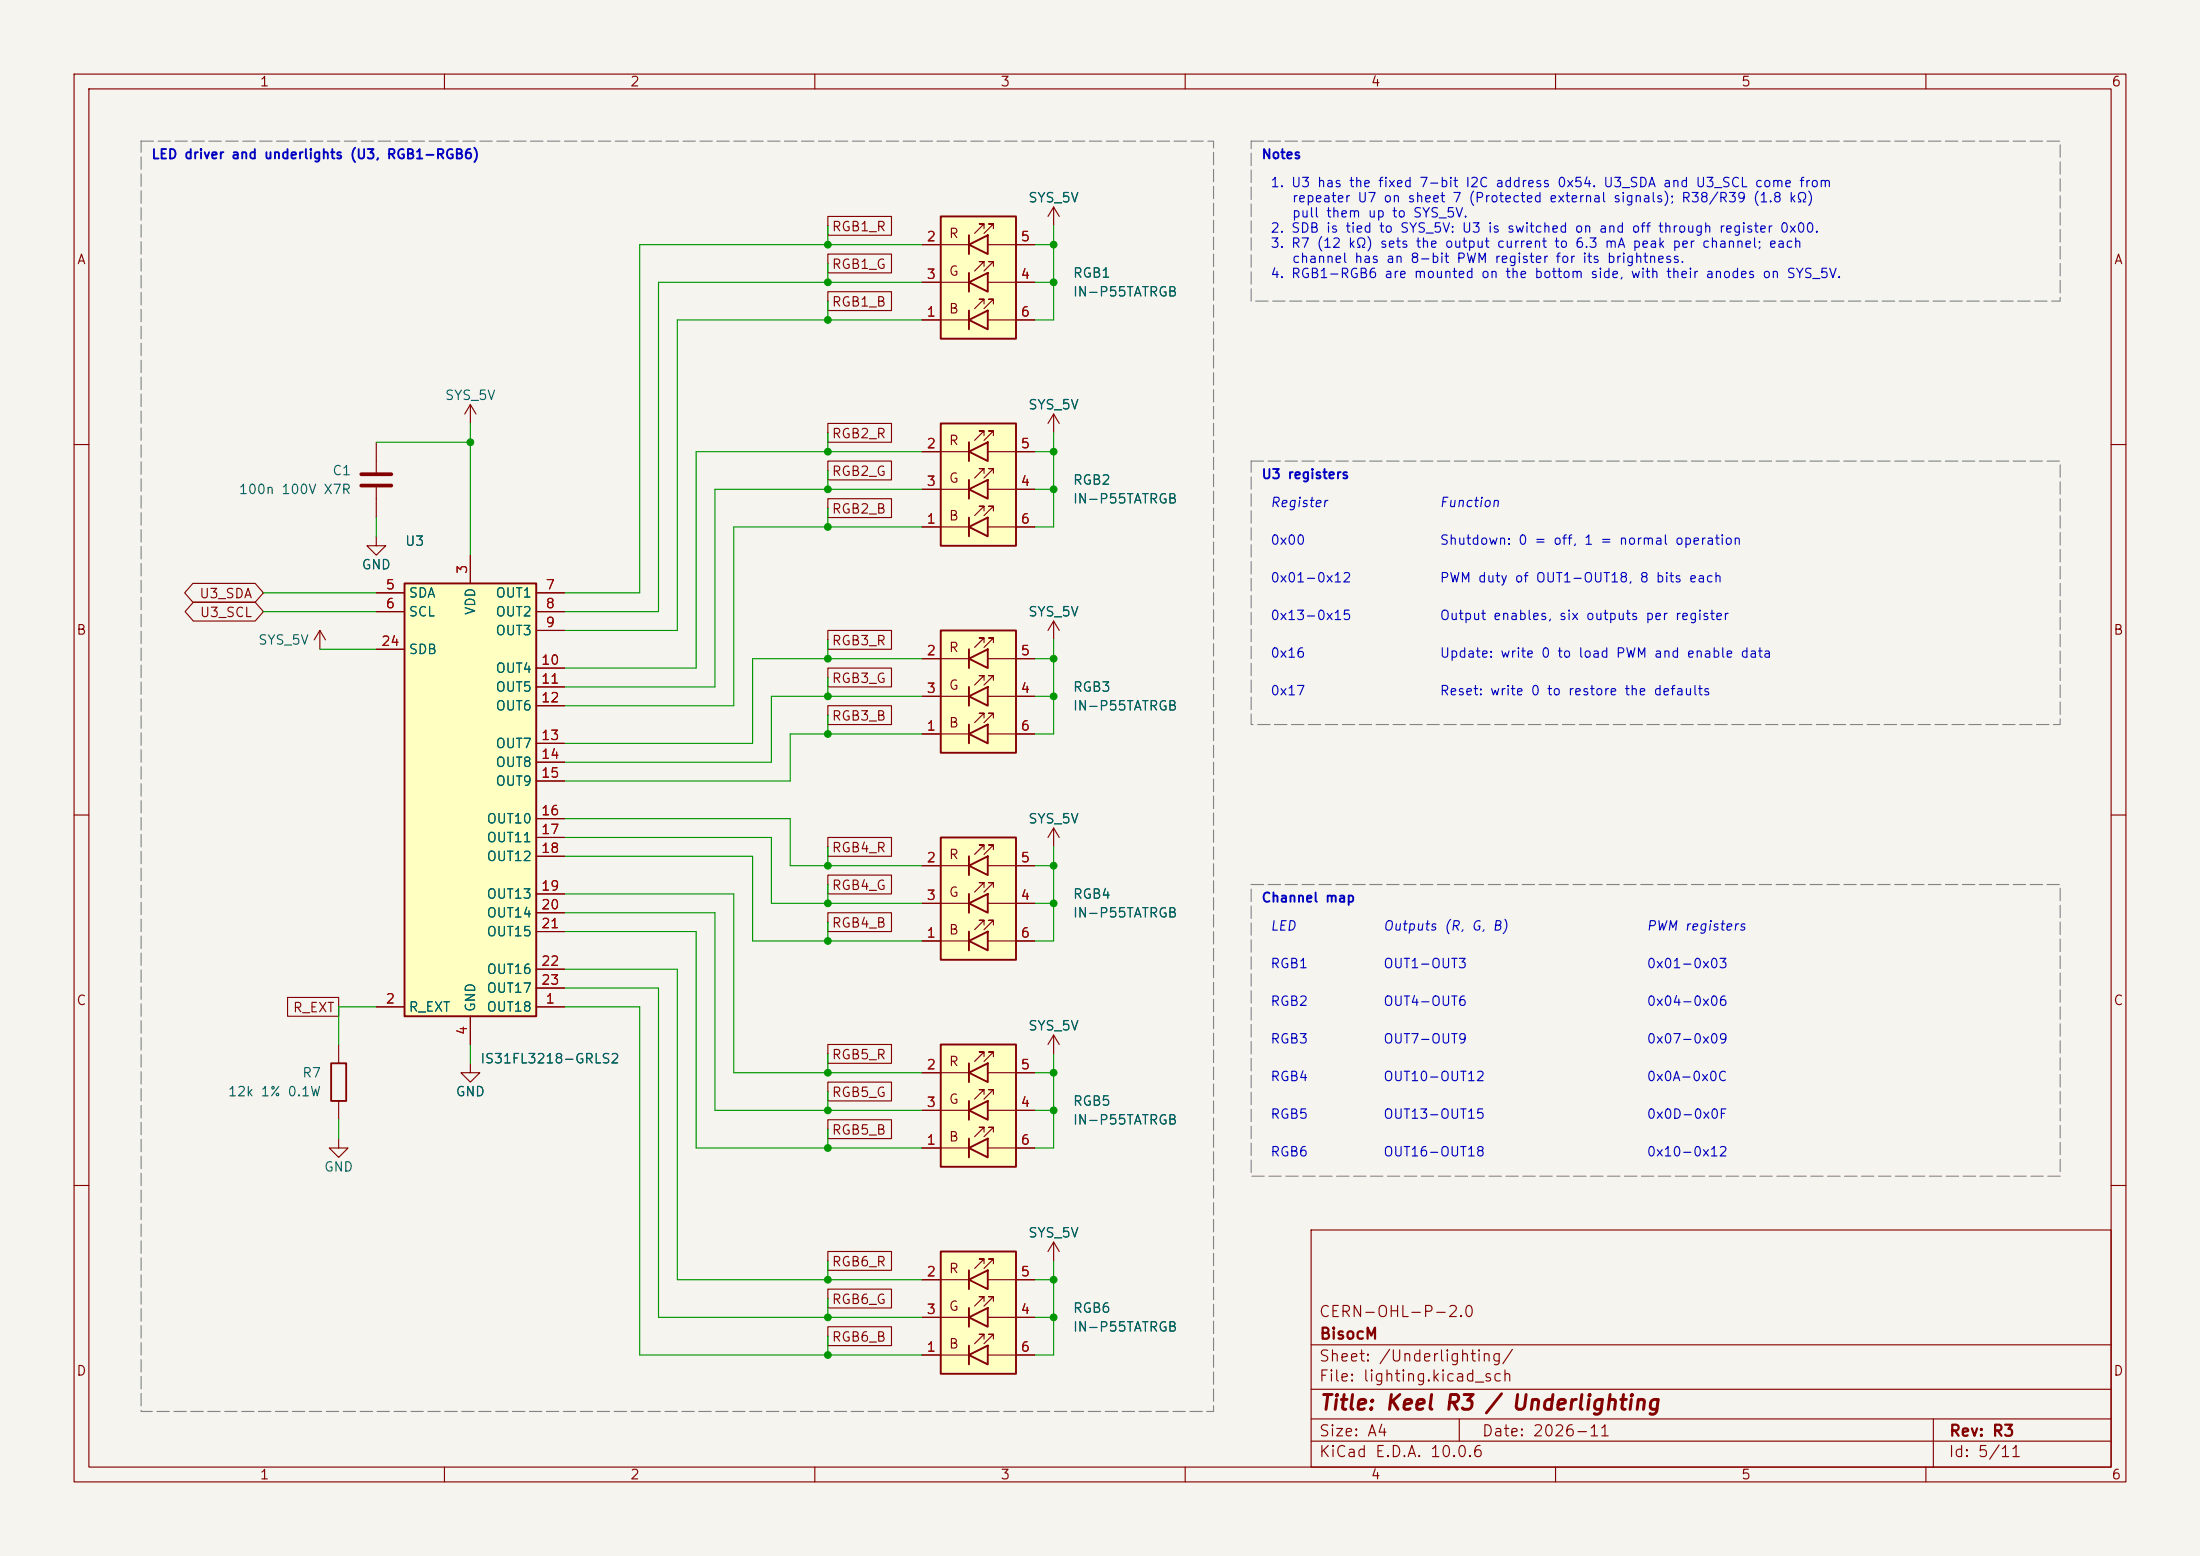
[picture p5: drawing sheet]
<svg xmlns="http://www.w3.org/2000/svg" width="297mm" height="210mm" viewBox="0 0 297 210" stroke-linecap="round" stroke-linejoin="round" font-family="sans-serif">
<path d="M0 0h297v210h-297z" fill="#f5f4ef" stroke="#f5f4ef" stroke-width=".14"/>
<g fill="none" stroke="#840000" stroke-width=".15">
<path d="M10 10h277v190h-277zM12 12h273v186h-273zM60 10v2M110 10v2M160 10v2M210 10v2M260 10v2M10 60h2M285 60h2M10 110h2M285 110h2M10 160h2"/>
<path d="M177 166h108v32h-108zM285 160h2M60 198v2M110 198v2M160 198v2M177 194.5h108M177 191.5h108M177 187.5h108M177 181.5h108M197 191.5v3M210 198v2M260 198v2"/>
<path d="M261 191.5v6.5"/>
</g>
<path d="M127 168.9h10.2v16.5h-10.2z" fill="#ffffc2"/>
<path d="M127 168.9h10.2v16.5h-10.2zM130.8 172.7l2.5-1.2v2.5zM130.8 177.8l2.5-1.3v2.6zM130.8 171.5v2.5M130.8 176.5v2.6M130.8 182.9l2.5-1.3v2.6zM130.8 181.6v2.6" fill="none" stroke="#840000" stroke-width=".25"/>
<g fill="none" stroke="#840000" stroke-width=".15">
<path d="M142.2 55.9v2.5M142.2 55.9l-.7 1.3M142.2 55.9l.8 1.3M43.2 85.1l-.8 1.3M43.2 85.1l.7 1.3M43.2 85.1v2.5M142.2 83.8l-.7 1.3M142.2 83.8l.8 1.3M142.2 83.8v2.6M124.5 172.7h6.3M124.5 177.8h6.3M132.8 170.6v-.7h-.6h.6l-1.2 1.3"/>
<path d="M132.8 175.6v-.6h-.6h.6l-1.2 1.3M133.3 172.7h6.4M133.3 177.8h6.4M134.1 170.6v-.7h-.6h.6l-1.3 1.3M134.1 175.6v-.6h-.6h.6l-1.3 1.3M142.2 167.6v2.6M142.2 167.6l-.7 1.3M142.2 167.6l.8 1.3M124.5 182.9h6.3M132.8 180.7v-.6h-.6h.6l-1.2 1.3M133.3 182.9h6.4M134.1 180.7v-.6h-.6h.6l-1.3 1.3"/>
</g>
<path d="M54.6 78.7h17.8v58.5h-17.8z" fill="#ffffc2"/>
<path d="M54.6 78.7h17.8v58.5h-17.8z" fill="none" stroke="#840000" stroke-width=".25"/>
<g fill="none" stroke="#840000" stroke-width=".15">
<path d="M50.8 59.7v4.3M63.5 54.6v2.6M63.5 54.6l-.8 1.3M63.5 54.6l.8 1.3M50.8 65.5v4.4M63.5 74.9v3.8M50.8 80h3.8M50.8 82.6h3.8M50.8 87.6h3.8M72.4 80h3.8M72.4 82.6h3.8M72.4 85.1h3.8"/>
<path d="M72.4 90.2h3.8M72.4 92.7h3.8M72.4 95.3h3.8M72.4 100.3h3.8M72.4 102.9h3.8M72.4 105.4h3.8M72.4 110.5h3.8M72.4 113h3.8M72.4 115.6h3.8M50.8 135.9h3.8M63.5 137.2v3.8M72.4 135.9h3.8"/>
<path d="M72.4 120.7h3.8M72.4 123.2h3.8M72.4 125.7h3.8M72.4 130.8h3.8M72.4 133.4h3.8"/>
</g>
<path d="M48.8 64h4M48.8 65.5h4" fill="none" stroke="#840000" stroke-width=".51"/>
<path d="M127 141h10.2v16.5h-10.2z" fill="#ffffc2"/>
<path d="M127 141h10.2v16.5h-10.2zM130.8 144.8l2.5-1.3v2.6zM130.8 149.9l2.5-1.3v2.5zM130.8 154.9l2.5-1.2v2.5zM130.8 143.5v2.6M130.8 148.6v2.5M130.8 153.7v2.5" fill="none" stroke="#840000" stroke-width=".25"/>
<g fill="none" stroke="#840000" stroke-width=".15">
<path d="M142.2 139.7l-.7 1.3M142.2 139.7l.8 1.3M142.2 139.7v2.5M124.5 144.8h6.3M124.5 149.9h6.3M124.5 154.9h6.3M132.8 142.6v-.6h-.6h.6l-1.2 1.3M132.8 147.7v-.6h-.6h.6l-1.2 1.2M132.8 152.8v-.7h-.6h.6l-1.2 1.3M133.3 144.8h6.4M133.3 149.9h6.4M133.3 154.9h6.4"/>
<path d="M134.1 142.6v-.6h-.6h.6l-1.3 1.3M134.1 147.7v-.6h-.6h.6l-1.3 1.2M134.1 152.8v-.7h-.6h.6l-1.3 1.3"/>
</g>
<path d="M127 113h10.2v16.5h-10.2z" fill="#ffffc2"/>
<path d="M127 113h10.2v16.5h-10.2zM130.8 116.8l2.5-1.2v2.5zM130.8 115.6v2.5M130.8 121.9l2.5-1.2v2.5zM130.8 127l2.5-1.3v2.6zM130.8 120.7v2.5M130.8 125.7v2.6" fill="none" stroke="#840000" stroke-width=".25"/>
<g fill="none" stroke="#840000" stroke-width=".15">
<path d="M50.8 72.4v1.3h1.3l-1.3 1.2-1.3-1.2h1.3M124.5 116.8h6.3M132.8 114.7v-.7h-.6h.6l-1.2 1.3M132.8 119.8v-.7h-.6h.6l-1.2 1.3M133.3 116.8h6.4M134.1 114.7v-.7h-.6h.6l-1.3 1.3M134.1 119.8v-.7h-.6h.6l-1.3 1.3M124.5 121.9h6.3M124.5 127h6.3M132.8 124.8v-.6h-.6h.6l-1.2 1.3M133.3 121.9h6.4M133.3 127h6.4"/>
<path d="M134.1 124.8v-.6h-.6h.6l-1.3 1.3"/>
</g>
<path d="M127 85.1h10.2v16.5h-10.2z" fill="#ffffc2"/>
<path d="M127 85.1h10.2v16.5h-10.2zM130.8 88.9l2.5-1.3v2.6zM130.8 94l2.5-1.3v2.6zM130.8 99.1l2.5-1.3v2.5zM130.8 87.6v2.6M130.8 92.7v2.6M130.8 97.8v2.5" fill="none" stroke="#840000" stroke-width=".25"/>
<path d="M124.5 88.9h6.3M124.5 94h6.3M124.5 99.1h6.3M132.8 86.7v-.6h-.6h.6l-1.2 1.3M132.8 91.8v-.6h-.6h.6l-1.2 1.3M132.8 96.9v-.6h-.6h.6l-1.2 1.2M133.3 88.9h6.4M133.3 94h6.4M133.3 99.1h6.4M134.1 86.7v-.6h-.6h.6l-1.3 1.3M134.1 91.8v-.6h-.6h.6l-1.3 1.3M134.1 96.9v-.6h-.6h.6l-1.3 1.2" fill="none" stroke="#840000" stroke-width=".15"/>
<path d="M127 57.2h10.2v16.5h-10.2z" fill="#ffffc2"/>
<path d="M127 57.2h10.2v16.5h-10.2zM130.8 59.7v2.5M130.8 61l2.5-1.3v2.5zM130.8 66l2.5-1.2v2.5zM130.8 71.1l2.5-1.2v2.5zM130.8 64.8v2.5M130.8 69.9v2.5" fill="none" stroke="#840000" stroke-width=".25"/>
<path d="M132.8 58.8v-.6h-.6h.6l-1.2 1.2M134.1 58.8v-.6h-.6h.6l-1.3 1.2M124.5 61h6.3M124.5 66h6.3M124.5 71.1h6.3M132.8 63.9v-.7h-.6h.6l-1.2 1.3M132.8 69v-.7h-.6h.6l-1.2 1.3M133.3 61h6.4M133.3 66h6.4M133.3 71.1h6.4M134.1 63.9v-.7h-.6h.6l-1.3 1.3M134.1 69v-.7h-.6h.6l-1.3 1.3" fill="none" stroke="#840000" stroke-width=".15"/>
<path d="M127 29.2h10.2v16.5h-10.2z" fill="#ffffc2"/>
<path d="M127 29.2h10.2v16.5h-10.2zM130.8 33l2.5-1.2v2.5zM130.8 38.1l2.5-1.3v2.6zM130.8 31.8v2.5M130.8 36.8v2.6M130.8 43.2l2.5-1.3v2.6zM130.8 41.9v2.6M44.7 143.5h2v5.1h-2z" fill="none" stroke="#840000" stroke-width=".25"/>
<g fill="none" stroke="#840000" stroke-width=".15">
<path d="M111.8 39.4h8.6v2.5h-8.6zM111.8 34.3h8.6v2.5h-8.6zM111.8 29.2h8.6v2.6h-8.6zM124.5 33h6.3M124.5 38.1h6.3M132.8 30.9v-.7h-.6h.6l-1.2 1.3M132.8 35.9v-.6h-.6h.6l-1.2 1.3M133.3 33h6.4M133.3 38.1h6.4M134.1 30.9v-.7h-.6h.6l-1.3 1.3M134.1 35.9v-.6h-.6h.6l-1.3 1.3M142.2 27.9l-.7 1.3"/>
<path d="M142.2 27.9l.8 1.3M142.2 27.9v2.6M111.8 57.1h8.6v2.6h-8.6zM124.5 43.2h6.3M132.8 41v-.6h-.6h.6l-1.2 1.3M133.3 43.2h6.4M134.1 41v-.6h-.6h.6l-1.3 1.3M26 78.7h8.4l1.2 1.3-1.2 1.3h-8.4l-1.1-1.3zM63.5 74.9v3.8M111.8 67.3h8.6v2.6h-8.6zM111.8 62.2h8.6v2.6h-8.6zM124.5 71.1h2.5"/>
<path d="M124.5 61h2.5M124.5 66h2.5M137.2 71.1h2.5M137.2 61h2.5M137.2 66h2.5M26.1 81.3h8.3l1.2 1.3-1.2 1.2h-8.3l-1.1-1.2zM50.8 80h3.8M50.8 82.6h3.8M50.8 87.6h3.8M72.4 80h3.8M72.4 82.6h3.8M72.4 85.1h3.8"/>
<path d="M72.4 90.2h3.8M72.4 92.7h3.8M72.4 95.3h3.8M111.8 95.2h8.6v2.6h-8.6zM111.8 90.2h8.6v2.5h-8.6zM111.8 85.1h8.6v2.5h-8.6zM124.5 99.1h2.5M124.5 88.9h2.5M124.5 94h2.5M137.2 99.1h2.5M137.2 88.9h2.5M137.2 94h2.5"/>
<path d="M72.4 100.3h3.8M72.4 102.9h3.8M72.4 105.4h3.8M72.4 110.5h3.8M72.4 113h3.8M72.4 115.6h3.8M111.8 118.1h8.6v2.6h-8.6zM111.8 113h8.6v2.6h-8.6zM124.5 116.8h2.5M137.2 116.8h2.5M142.2 111.8v2.5M142.2 111.8l-.7 1.2"/>
<path d="M142.2 111.8l.8 1.2M38.8 134.6h6.9v2.6h-6.9zM50.8 135.9h3.8M63.5 137.2v3.8M72.4 135.9h3.8M72.4 120.7h3.8M72.4 123.2h3.8M72.4 125.7h3.8M72.4 130.8h3.8M72.4 133.4h3.8M111.8 123.2h8.6v2.5h-8.6zM124.5 127h2.5"/>
<path d="M124.5 121.9h2.5M137.2 127h2.5M137.2 121.9h2.5M45.7 153.7v1.2h1.3l-1.3 1.3-1.3-1.3h1.3M45.7 141v2.5M45.7 148.6v2.5M63.5 143.5v1.3h1.3l-1.3 1.3-1.3-1.3h1.3M111.8 141h8.6v2.5h-8.6zM111.8 146h8.6v2.6h-8.6zM111.8 151.1h8.6v2.6h-8.6zM124.5 154.9h2.5M124.5 144.8h2.5"/>
<path d="M124.5 149.9h2.5M137.2 154.9h2.5M137.2 144.8h2.5M137.2 149.9h2.5M111.8 168.9h8.6v2.6h-8.6zM111.8 174h8.6v2.5h-8.6zM111.8 179.1h8.6v2.5h-8.6zM124.5 172.7h2.5M124.5 177.8h2.5M137.2 172.7h2.5M137.2 177.8h2.5M124.5 182.9h2.5"/>
<path d="M137.2 182.9h2.5"/>
</g>
<g fill="none" stroke="#009600" stroke-width=".15">
<path d="M111.8 30.5v2.5M111.8 35.6v2.5M124.5 33h-38.1v47h-10.2M124.5 38.1h-35.6v44.5h-12.7M139.7 33h2.5M139.7 38.1h2.5M142.2 30.5v12.7h-2.5M50.8 59.7h12.7M63.5 57.2v17.7M111.8 40.6v2.6M111.8 58.4v2.6M124.5 43.2h-33.1v41.9h-15.2"/>
<path d="M142.2 58.4v12.7h-2.5M50.8 69.9v2.5M111.8 63.5v2.5M111.8 68.6v2.5M124.5 61h-30.5v29.2h-17.8M124.5 66h-28v26.7h-20.3M124.5 71.1h-25.4v24.2h-22.9M139.7 61h2.5M139.7 66h2.5M35.6 80h15.2M35.6 82.6h15.2M43.2 87.6h7.6"/>
<path d="M111.8 86.4v2.5M111.8 91.4v2.6M111.8 96.5v2.6M124.5 99.1h-17.8v6.3h-30.5M124.5 88.9h-22.9v11.4h-25.4M124.5 94h-20.4v8.9h-27.9M139.7 88.9h2.5M139.7 94h2.5M142.2 86.4v12.7h-2.5M76.2 110.5h30.5v6.3h17.8M76.2 113h27.9v8.9h20.4M76.2 115.6h25.4v11.4h22.9"/>
<path d="M111.8 114.3v2.5M111.8 119.4v2.5M139.7 116.8h2.5M142.2 114.3v12.7h-2.5M50.8 135.9h-5.1v5.1M76.2 120.7h22.9v24.1h25.4M76.2 123.2h20.3v26.7h28M76.2 125.7h17.8v29.2h30.5M76.2 130.8h15.2v41.9h33.1M76.2 133.4h12.7v44.4h35.6M76.2 135.9h10.2v47h38.1M111.8 124.5v2.5"/>
<path d="M139.7 121.9h2.5M45.7 151.1v2.6M63.5 141v2.5M111.8 142.2v2.6M111.8 147.3v2.6M111.8 152.4v2.5M139.7 144.8h2.5M139.7 149.9h2.5M142.2 142.2v12.7h-2.5M111.8 170.2v2.5M111.8 175.3v2.5M139.7 172.7h2.5"/>
<path d="M139.7 177.8h2.5M142.2 170.2v12.7h-2.5M111.8 180.3v2.6"/>
</g>
<path d="M19 19.1h144.8v171.4h-144.8zM168.9 19.1h109.2v21.5h-109.2zM168.9 62.2h109.2v35.6h-109.2zM168.9 119.4h109.2v39.4h-109.2z" fill="none" stroke="#848484" stroke-width=".15" stroke-dasharray="1.7 .6"/>
<g fill="#009600" stroke="#009600" stroke-width=".14">
<circle cx="142.2" cy="94" r=".46"/>
<circle cx="142.2" cy="116.8" r=".46"/>
<circle cx="142.2" cy="121.9" r=".46"/>
<circle cx="142.2" cy="144.8" r=".46"/>
<circle cx="142.2" cy="149.9" r=".46"/>
<circle cx="142.2" cy="172.7" r=".46"/>
<circle cx="142.2" cy="177.8" r=".46"/>
<circle cx="142.2" cy="33" r=".46"/>
<circle cx="142.2" cy="38.1" r=".46"/>
<circle cx="142.2" cy="61" r=".46"/>
<circle cx="142.2" cy="66" r=".46"/>
<circle cx="142.2" cy="88.9" r=".46"/>
<circle cx="111.8" cy="127" r=".46"/>
<circle cx="111.8" cy="116.8" r=".46"/>
<circle cx="111.8" cy="121.9" r=".46"/>
<circle cx="63.5" cy="59.7" r=".46"/>
<circle cx="111.8" cy="172.7" r=".46"/>
<circle cx="111.8" cy="177.8" r=".46"/>
<circle cx="111.8" cy="182.9" r=".46"/>
<circle cx="111.8" cy="154.9" r=".46"/>
<circle cx="111.8" cy="144.8" r=".46"/>
<circle cx="111.8" cy="149.9" r=".46"/>
<circle cx="111.8" cy="33" r=".46"/>
<circle cx="111.8" cy="38.1" r=".46"/>
<circle cx="111.8" cy="43.2" r=".46"/>
<circle cx="111.8" cy="66" r=".46"/>
<circle cx="111.8" cy="71.1" r=".46"/>
<circle cx="111.8" cy="88.9" r=".46"/>
<circle cx="111.8" cy="94" r=".46"/>
<circle cx="111.8" cy="99.1" r=".46"/>
<circle cx="111.8" cy="61" r=".46"/>
</g>
<text font-size="2" fill="#840000" x="178" y="190.8">Title: Keel R3 / Underlighting</text>
<g font-size="1.5" fill="#840000">
<text x="178" y="178.1">CERN-OHL-P-2.0</text>
<text x="178" y="184.1">Sheet: /Underlighting/</text>
<text x="178" y="181.1">BisocM</text>
<text x="178" y="186.8">File: lighting.kicad_sch</text>
<text x="178" y="197">KiCad E.D.A. 10.0.6</text>
<text x="178" y="194.2">Size: A4</text>
<text x="200" y="194.2">Date: 2026-11</text>
<text x="263" y="197">Id: 5/11</text>
<text x="263" y="194.2">Rev: R3</text>
</g>
<g font-size="1.3" fill="#840000">
<text x="35" y="12">1</text>
<text x="85" y="12">2</text>
<text x="135" y="12">3</text>
<text x="185" y="12">4</text>
<text x="235" y="12">5</text>
<text x="285" y="12">6</text>
<text x="10.3" y="36">A</text>
<text x="112.2" y="31.5">RGB1_R</text>
<text x="128" y="32.5">R</text>
<text x="285.3" y="36">A</text>
<text x="112.2" y="41.7">RGB1_B</text>
<text x="112.2" y="36.6">RGB1_G</text>
<text x="128" y="37.5">G</text>
<text x="128" y="42.6">B</text>
<text x="112.2" y="59.5">RGB2_R</text>
<text x="112.2" y="64.6">RGB2_G</text>
<text x="128" y="60.4">R</text>
<text x="128" y="65.5">G</text>
<text x="112.2" y="69.6">RGB2_B</text>
<text x="128" y="70.6">B</text>
<text x="26.8" y="81.1">U3_SDA</text>
<text x="26.9" y="83.6">U3_SCL</text>
<text x="10.2" y="86">B</text>
<text x="112.2" y="87.4">RGB3_R</text>
<text x="128" y="88.3">R</text>
<text x="285.2" y="86">B</text>
<text x="112.2" y="92.5">RGB3_G</text>
<text x="128" y="93.4">G</text>
<text x="112.2" y="97.6">RGB3_B</text>
<text x="128" y="98.5">B</text>
<text x="112.2" y="115.4">RGB4_R</text>
<text x="128" y="116.3">R</text>
<text x="112.2" y="120.4">RGB4_G</text>
<text x="112.2" y="125.5">RGB4_B</text>
<text x="128" y="121.4">G</text>
<text x="128" y="126.4">B</text>
<text x="10.2" y="136">C</text>
<text x="39.5" y="136.9">R_EXT</text>
<text x="285.2" y="136">C</text>
<text x="112.2" y="143.3">RGB5_R</text>
<text x="112.2" y="148.4">RGB5_G</text>
<text x="128" y="144.2">R</text>
<text x="128" y="149.3">G</text>
<text x="112.2" y="153.5">RGB5_B</text>
<text x="128" y="154.4">B</text>
<text x="112.2" y="171.2">RGB6_R</text>
<text x="128" y="172.2">R</text>
<text x="112.2" y="176.3">RGB6_G</text>
<text x="128" y="177.2">G</text>
<text x="10.2" y="186">D</text>
<text x="112.2" y="181.4">RGB6_B</text>
<text x="128" y="182.3">B</text>
<text x="285.2" y="186">D</text>
<text x="35" y="200">1</text>
<text x="85" y="200">2</text>
<text x="135" y="200">3</text>
<text x="185" y="200">4</text>
<text x="235" y="200">5</text>
<text x="285" y="200">6</text>
</g>
<g font-size="1.3" fill="#0000c2">
<text x="20.4" y="21.8">LED driver and underlights (U3, RGB1-RGB6)</text>
<text x="170.2" y="21.8">Notes</text>
<text x="171.4" y="25.6">1. U3 has the fixed 7-bit I2C address 0x54. U3_SDA and U3_SCL come from</text>
<text x="174.3" y="27.6">repeater U7 on sheet 7 (Protected external signals); R38/R39 (1.8 kΩ)</text>
<text x="174.3" y="29.7">pull them up to SYS_5V.</text>
<text x="171.4" y="31.7">2. SDB is tied to SYS_5V: U3 is switched on and off through register 0x00.</text>
<text x="171.4" y="33.8">3. R7 (12 kΩ) sets the output current to 6.3 mA peak per channel; each</text>
<text x="174.3" y="35.8">channel has an 8-bit PWM register for its brightness.</text>
<text x="171.4" y="37.9">4. RGB1-RGB6 are mounted on the bottom side, with their anodes on SYS_5V.</text>
<text x="170.2" y="65">U3 registers</text>
<text x="171.4" y="68.8">Register</text>
<text x="194.2" y="68.8">Function</text>
<text x="171.4" y="73.8">0x00</text>
<text x="194.3" y="73.8">Shutdown: 0 = off, 1 = normal operation</text>
<text x="171.4" y="78.9">0x01-0x12</text>
<text x="194.3" y="78.9">PWM duty of OUT1-OUT18, 8 bits each</text>
<text x="171.4" y="89.1">0x16</text>
<text x="171.4" y="84">0x13-0x15</text>
<text x="194.3" y="89.1">Update: write 0 to load PWM and enable data</text>
<text x="194.3" y="84">Output enables, six outputs per register</text>
<text x="171.4" y="94.2">0x17</text>
<text x="194.3" y="94.2">Reset: write 0 to restore the defaults</text>
<text x="170.2" y="122.1">Channel map</text>
<text x="171.4" y="125.9">LED</text>
<text x="186.6" y="125.9">Outputs (R,</text>
<text x="198.5" y="125.9">G,</text>
<text x="201.4" y="125.9">B)</text>
<text x="222.2" y="125.9">PWM registers</text>
<text x="171.4" y="131">RGB1</text>
<text x="186.7" y="131">OUT1-OUT3</text>
<text x="222.2" y="131">0x01-0x03</text>
<text x="171.4" y="136.1">RGB2</text>
<text x="186.7" y="136.1">OUT4-OUT6</text>
<text x="222.2" y="136.1">0x04-0x06</text>
<text x="171.4" y="141.2">RGB3</text>
<text x="186.7" y="141.2">OUT7-OUT9</text>
<text x="222.2" y="141.2">0x07-0x09</text>
<text x="171.4" y="146.2">RGB4</text>
<text x="186.7" y="146.2">OUT10-OUT12</text>
<text x="222.2" y="146.2">0x0A-0x0C</text>
<text x="171.4" y="151.3">RGB5</text>
<text x="186.7" y="151.3">OUT13-OUT15</text>
<text x="222.2" y="151.3">0x0D-0x0F</text>
<text x="171.4" y="156.4">RGB6</text>
<text x="186.7" y="156.4">OUT16-OUT18</text>
<text x="222.2" y="156.4">0x10-0x12</text>
</g>
<g font-size="1.3" fill="#006464">
<text x="138.7" y="27.6">SYS_5V</text>
<text x="144.8" y="37.8">RGB1</text>
<text x="144.8" y="40.3">IN-P55TATRGB</text>
<text x="60" y="54.3">SYS_5V</text>
<text x="138.7" y="55.6">SYS_5V</text>
<text x="44.8" y="64.5">C1</text>
<text x="144.8" y="65.7">RGB2</text>
<text x="32.1" y="67">100n 100V X7R</text>
<text x="144.8" y="68.3">IN-P55TATRGB</text>
<text x="48.7" y="77.2">GND</text>
<text x="54.6" y="74">U3</text>
<text x="55.1" y="81">SDA</text>
<text x="55.1" y="83.5">SCL</text>
<text x="64.5" y="83.1" transform="rotate(-90 64.5 83.1)">VDD</text>
<text x="66.8" y="81">OUT1</text>
<text x="66.8" y="83.5">OUT2</text>
<text x="138.7" y="83.5">SYS_5V</text>
<text x="34.8" y="87.3">SYS_5V</text>
<text x="55.1" y="88.6">SDB</text>
<text x="66.8" y="86.1">OUT3</text>
<text x="66.8" y="91.1">OUT4</text>
<text x="66.8" y="93.7">OUT5</text>
<text x="144.8" y="93.7">RGB3</text>
<text x="66.8" y="96.2">OUT6</text>
<text x="66.8" y="101.3">OUT7</text>
<text x="144.8" y="96.2">IN-P55TATRGB</text>
<text x="66.8" y="103.8">OUT8</text>
<text x="66.8" y="106.4">OUT9</text>
<text x="65.6" y="111.5">OUT10</text>
<text x="65.6" y="114">OUT11</text>
<text x="138.7" y="111.5">SYS_5V</text>
<text x="65.6" y="116.5">OUT12</text>
<text x="65.6" y="121.6">OUT13</text>
<text x="65.6" y="124.2">OUT14</text>
<text x="144.8" y="121.6">RGB4</text>
<text x="144.8" y="124.2">IN-P55TATRGB</text>
<text x="65.6" y="126.7">OUT15</text>
<text x="65.6" y="131.8">OUT16</text>
<text x="55.1" y="136.9">R_EXT</text>
<text x="64.5" y="136.7" transform="rotate(-90 64.5 136.7)">GND</text>
<text x="65.6" y="136.9">OUT18</text>
<text x="65.6" y="134.3">OUT17</text>
<text x="64.8" y="143.8">IS31FL3218-GRLS2</text>
<text x="138.7" y="139.4">SYS_5V</text>
<text x="30.7" y="148.3">12k 1% 0.1W</text>
<text x="40.7" y="145.7">R7</text>
<text x="61.4" y="148.3">GND</text>
<text x="144.8" y="149.6">RGB5</text>
<text x="144.8" y="152.1">IN-P55TATRGB</text>
<text x="43.7" y="158.4">GND</text>
<text x="138.7" y="167.3">SYS_5V</text>
<text x="144.8" y="177.5">RGB6</text>
<text x="144.8" y="180">IN-P55TATRGB</text>
</g>
<g font-size="1.3" fill="#a90000">
<text x="125" y="32.9">2</text>
<text x="137.7" y="32.9">5</text>
<text x="125" y="38">3</text>
<text x="137.7" y="38">4</text>
<text x="125" y="43">1</text>
<text x="137.7" y="43">6</text>
<text x="125" y="60.8">2</text>
<text x="125" y="65.9">3</text>
<text x="137.7" y="65.9">4</text>
<text x="137.7" y="60.8">5</text>
<text x="125" y="71">1</text>
<text x="137.7" y="71">6</text>
<text x="63.4" y="77.6" transform="rotate(-90 63.4 77.6)">3</text>
<text x="52" y="79.9">5</text>
<text x="52" y="82.4">6</text>
<text x="73.6" y="79.9">7</text>
<text x="73.6" y="82.4">8</text>
<text x="51.4" y="87.5">24</text>
<text x="73.6" y="85">9</text>
<text x="125" y="88.8">2</text>
<text x="137.7" y="88.8">5</text>
<text x="73" y="90">10</text>
<text x="73" y="92.6">11</text>
<text x="73" y="95.1">12</text>
<text x="125" y="93.8">3</text>
<text x="137.7" y="93.8">4</text>
<text x="73" y="100.2">13</text>
<text x="125" y="98.9">1</text>
<text x="137.7" y="98.9">6</text>
<text x="73" y="102.7">14</text>
<text x="73" y="105.3">15</text>
<text x="73" y="110.4">16</text>
<text x="73" y="112.9">17</text>
<text x="73" y="115.4">18</text>
<text x="125" y="116.7">2</text>
<text x="137.7" y="116.7">5</text>
<text x="73" y="120.5">19</text>
<text x="73" y="123.1">20</text>
<text x="73" y="125.6">21</text>
<text x="125" y="121.8">3</text>
<text x="137.7" y="121.8">4</text>
<text x="73" y="130.7">22</text>
<text x="125" y="126.9">1</text>
<text x="137.7" y="126.9">6</text>
<text x="52" y="135.8">2</text>
<text x="73" y="133.2">23</text>
<text x="73.6" y="135.8">1</text>
<text x="63.4" y="139.8" transform="rotate(-90 63.4 139.8)">4</text>
<text x="125" y="144.6">2</text>
<text x="125" y="149.7">3</text>
<text x="137.7" y="149.7">4</text>
<text x="137.7" y="144.6">5</text>
<text x="125" y="154.8">1</text>
<text x="137.7" y="154.8">6</text>
<text x="125" y="172.6">2</text>
<text x="137.7" y="172.6">5</text>
<text x="125" y="177.7">3</text>
<text x="137.7" y="177.7">4</text>
<text x="125" y="182.7">1</text>
<text x="137.7" y="182.7">6</text>
</g>
</svg>
